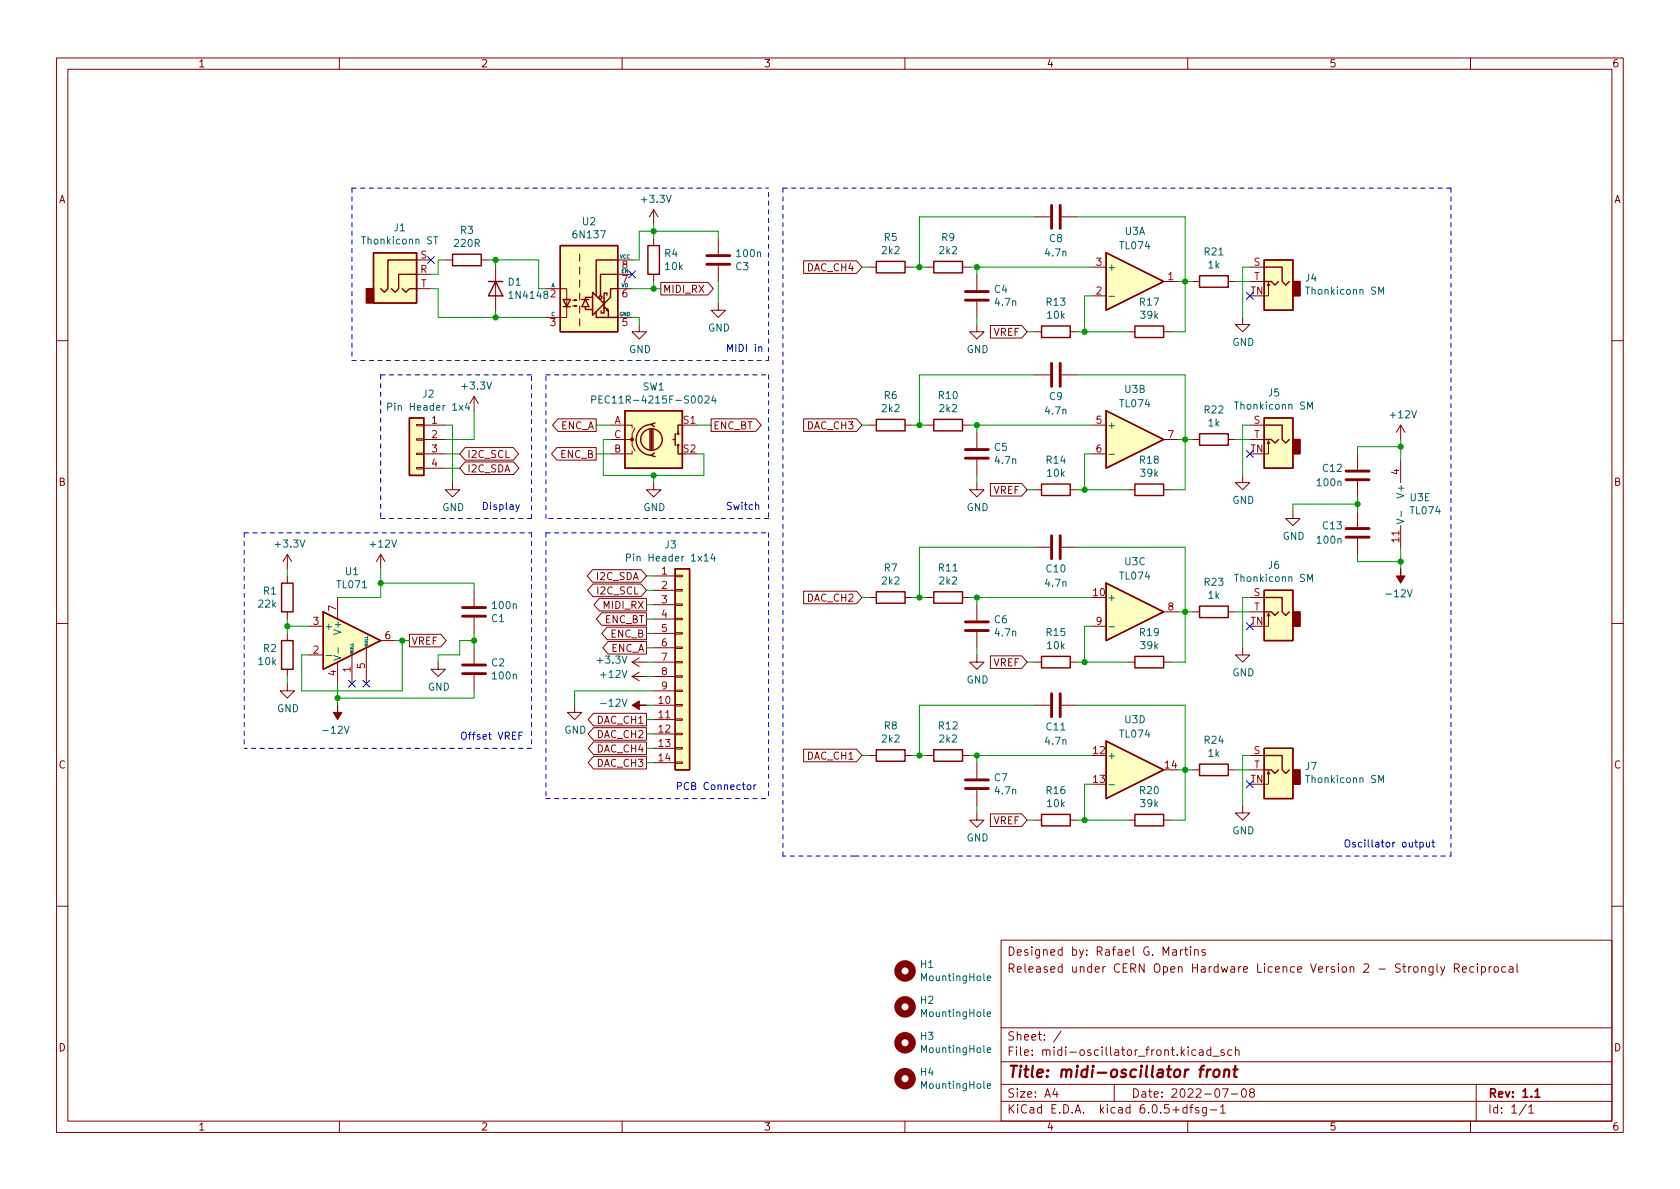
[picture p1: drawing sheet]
<svg xmlns="http://www.w3.org/2000/svg" width="297mm" height="210mm" viewBox="0 0 297 210" stroke-linecap="round" stroke-linejoin="round" font-family="sans-serif">
<g fill="none" stroke="#840000" stroke-width=".18">
<path d="M10 10.2h277v190.1h-277zM12 12.2h273v186.1h-273zM60 10.2v2M110 10.2v2M160 10.2v2M210 10.2v2M260 10.2v2M115.6 37.1l-.8 1.2M115.6 37.1v2.5M115.6 37.1l.7 1.2M182.9 38.3h2.8M187.7 38.3h2.8"/>
<path d="M73.7 46h2.5M73.7 48.5h2.5M73.7 51h2.5M78.7 46h1.3M85.1 46h1.3M87.6 47.2v7.7M96.5 51h3.7v5.1h-3.7M101.2 54.1h.8l-.4 .1v-.2l.4 .1M101.2 53.1h.8l-.4 .1v-.2l.4 .1M102.5 45v1.2M102.5 47.2v1.3M102.5 49.5v1.3"/>
<path d="M102.5 51.8v1.3M102.5 54.1v1.3M102.5 56.4v1.3M109.2 46h2.6M109.2 48.5h2.6M109.2 51h2.6M109.2 56.1h2.6M113 57.4v1.3h1.3l-1.3 1.2-1.2-1.2h1.2M115.6 42.2v1.2M115.6 48.5v1.3M116.8 49.9h8.4l.9 1.1-.9 1.2h-8.4zM127 53.6v1.3h1.3l-1.3 1.2-1.3-1.2h1.3"/>
<path d="M127 42.2v2.8M127 47v2.8M142.1 46.1h9.3l1 1.1-1 1.1h-9.3zM153.7 47.2h1.2M160 47.2h1.3M163.8 47.2h1.3M170.2 47.2h1.2M172.7 57.4v1.3h1.3l-1.3 1.2-1.3-1.2h1.3M172.7 48.5v2.8M172.7 53.3v2.8M175.1 57.6h5.6l.9 1.1-.9 1.1h-5.6zM182.9 58.7h1.2"/>
<path d="M189.2 58.7h1.3M193 47.2h2.6M193 52.3h2.6M199.4 58.7h1.3M205.7 49.8h2.6M205.7 58.7h1.3M210.8 49.8h1.3M217.2 49.8h1.2M219.7 56.1v1.3h1.3l-1.3 1.3-1.3-1.3h1.3M221 47.2h2.5M221 49.8h2.5M224.3 50l-.3 .5"/>
<path d="M224.5 50.5l-.2-.5v2.3h-.8M10 60.2h2M73.7 77.6h1.2v.2h-1.2zM73.7 75.1h1.2v.2h-1.2zM74.9 75.2h3.8M74.9 77.7h3.8M82.2 79.1h8.5l1 1.2-1 1.1h-8.5l-.9-1.1zM83.8 70.1v2.5M83.8 70.1l-.7 1.3M83.8 70.1l.8 1.3M98.5 79.1h6.9v2.3h-6.9l-1-1.1zM98.7 74.1h6.7v2.2h-6.7l-1-1.1z"/>
<path d="M107.9 75.2h3.9v.5M107.9 77.7h3.9v1l.5 1.1M111.8 79.8v.5h-3.9M112.3 75.7l-.5 1v1h-.5M125.7 74.1h7.9l1 1.1-1 1.1h-7.9zM142.1 74.1h9.3l1 1.1-1 1.1h-9.3zM153.7 75.2h1.2M160 75.2h1.3M163.8 75.2h1.3M170.2 75.2h1.2M172.7 76.4v2.8M182.9 66.3h2.8"/>
<path d="M187.7 66.3h2.8M193 75.2h2.6M205.7 77.7h2.6M210.8 77.7h1.3M217.2 77.7h1.2M221 75.2h2.5M221 77.7h2.5M224.3 78l-.3 .5M224.5 78.5l-.2-.5v2.3h-.8M247.6 75.2l-.7 1.2M247.6 75.2v2.5M247.6 75.2l.8 1.2"/>
<path d="M285 60.2h2M50.8 98v2.6M50.8 98l-.8 1.3M50.8 98l.8 1.3M67.3 98l-.8 1.3M67.3 98v2.6M67.3 98l.8 1.3M73.7 82.7h1.2v.2h-1.2zM73.7 80.1h1.2v.3h-1.2zM74.9 80.3h3.8M74.9 82.8h3.8M80 85.3v1.3h1.3l-1.3 1.3-1.3-1.3h1.3"/>
<path d="M82.2 81.7h8.6l1 1.1-1 1.1h-8.6l-.9-1.1zM115.6 85.3v1.3h1.2l-1.2 1.3-1.3-1.3h1.3M172.7 85.3v1.3h1.3l-1.3 1.3-1.3-1.3h1.3M172.7 81.3v2.8M175.1 85.5h5.6l.9 1.1-.9 1.1h-5.6zM182.9 86.6h1.2M182.9 96.8h2.8M187.7 96.8h2.8M189.2 86.6h1.3M193 80.3h2.6M199.4 86.6h1.3M205.7 86.6h1.3"/>
<path d="M219.7 84.1v1.2h1.3l-1.3 1.3-1.3-1.3h1.3M228.6 90.4v1.3h1.3l-1.3 1.3-1.3-1.3h1.3M240 80.3v2.8M240 85.1v2.8M240 90.4v2.8M240 95.2v2.8M247.6 81.5v3.8M247.6 93v3.8M10 110.2h2M50.8 101.8v1.3M50.8 108.2v1.3M50.8 112v1.3"/>
<path d="M50.8 118.4v1.2M54.6 115.8h2.5M54.6 110.7h2.5M59.7 105.7v3.8M59.7 117.1v3.8M62.2 115.8v5.1M64.8 114.5v6.4M67.3 113.3h2.5M72.4 112.2h5.5l1 1.1-1 1.1h-5.5zM77.5 117.1v1.3h1.2l-1.2 1.2-1.3-1.2h1.3M83.8 104.4v2.8M83.8 109.2v2.8"/>
<path d="M83.8 114.5v2.8M83.8 119.4v2.8M104.8 100.7h8.5l1 1.1-1 1.2h-8.5l-1-1.2zM104.8 103.3h8.5l1 1.1-1 1.1h-8.5l-.9-1.1zM106 105.8h8.3v2.2h-8.3l-1-1.1zM106.4 108.4h7.9v2.2h-7.9l-1-1.1zM107.4 110.9h6.9v2.2h-6.9l-1-1.1zM107.5 113.4h6.8v2.3h-6.8l-.9-1.2zM111.8 119.6l1.2 .8M111.8 119.6h2.5M111.8 117.1h2.5M111.8 117.1l1.2 .8"/>
<path d="M113 118.9l-1.2 .7M113 116.3l-1.2 .8M115.6 119.6h3.8M115.6 101.8h3.8M115.6 104.4h3.8M115.6 106.9h3.8M115.6 109.5h3.8M115.6 112h3.8M115.6 114.5h3.8M115.6 117.1h3.8M119.4 119.5h1.2v.3h-1.2zM119.4 117h1.2v.2h-1.2z"/>
<path d="M119.4 114.4h1.2v.3h-1.2zM119.4 111.9h1.2v.2h-1.2zM119.4 109.3h1.2v.3h-1.2zM119.4 106.8h1.2v.3h-1.2zM119.4 104.3h1.2v.2h-1.2zM119.4 101.7h1.2v.3h-1.2zM142.1 104.5h9.3l1 1.2-1 1.1h-9.3zM153.7 105.7h1.2M160 105.7h1.3M163.8 105.7h1.3M170.2 105.7h1.2M172.7 115.8v1.3h1.3l-1.3 1.3-1.3-1.3h1.3"/>
<path d="M172.7 106.9v2.8M172.7 111.8v2.7M175.1 116h5.6l.9 1.1-.9 1.1h-5.6zM182.9 117.1h1.2M189.2 117.1h1.3M193 110.7h2.6M199.4 117.1h1.3M205.7 108.2h2.6M205.7 117.1h1.3M210.8 108.2h1.3M217.2 108.2h1.2M219.7 114.5v1.3h1.3l-1.3 1.3-1.3-1.3h1.3"/>
<path d="M221 105.7h2.5M221 108.2h2.5M224.3 108.5l-.3 .5M224.5 109l-.2-.5v2.2h-.8M285 110.2h2M50.8 120.9v1.3h1.3l-1.3 1.2-1.3-1.2h1.3M101.6 124.7v1.3h1.3l-1.3 1.2-1.3-1.2h1.3M104.9 131.2h9.4v2.2h-9.4l-.9-1.1zM104.9 133.8h9.4v2.2h-9.4l-.9-1.1zM104.9 128.7h9.4v2.2h-9.4l-.9-1.1zM104.9 126.1h9.4v2.3h-9.4l-.9-1.2zM115.6 124.7h3.8"/>
<path d="M115.6 127.2h3.8M115.6 129.8h3.8M115.6 132.3h3.8M115.6 134.9h3.8M115.6 122.2h3.8M119.4 134.7h1.2v.3h-1.2zM119.4 132.2h1.2v.3h-1.2zM119.4 129.7h1.2v.2h-1.2zM119.4 127.1h1.2v.3h-1.2zM119.4 124.6h1.2v.2h-1.2zM119.4 122h1.2v.3h-1.2zM142.1 132.5h9.3l1 1.1-1 1.1h-9.3z"/>
<path d="M153.7 133.6h1.2M160 133.6h1.3M163.8 133.6h1.3M170.2 133.6h1.2M172.7 134.9v2.8M172.7 139.7v2.8M182.9 124.7h2.8M187.7 124.7h2.8M210.8 136.1h1.3M217.2 136.1h1.2M221 136.1h2.5M221 133.6h2.5"/>
<path d="M224.3 136.4l-.3 .5M224.5 136.9l-.2-.5v2.3h-.8M172.7 143.8v1.2h1.3l-1.3 1.3-1.3-1.3h1.3M175.1 143.9h5.6l.9 1.1-.9 1.1h-5.6zM182.9 145h1.2M189.2 145h1.3M199.4 145h1.3M205.7 145h1.3M219.7 142.5v1.3h1.3l-1.3 1.2-1.3-1.2h1.3M10 160.2h2M177 166.3h108v32h-108zM207.4 168h.5l.1 .9"/>
<path d="M208 168.3l-.5 .1a.29 .29 0 0 0-.2 .2 .29 .29 0 0 0 .2 .3h.5M208.7 167.9v1M209.1 167.9l-.2 .1-.2 .2M209.4 167.9h.6M209.6 167.4v1.3l.4 .2M210.5 167.4v.2M210.5 167.9v1M211.2 168.1l.2-.2 .4 .1 .1 .9M211.2 167.9v1M213.1 168l-.4-.1-.2 .2 .1 .3 .5 .1v.4h-.6M253.4 170.9v1.2l-.3 .3h-.4M253.4 171l-.5-.1-.3 .3v.4l.2 .3h.6"/>
<path d="M254.1 170.4v1.3l.2 .2M254.7 170.9l.4 1M255.4 170.9l-.5 1.4-.2 .1M257.1 171.2l.8-.1 .1-.2-.1-.3-.2-.2h-.6v1.5M257.5 171.2l.5 .7M258.6 171.4l.7-.1-.1-.3-.4-.1-.2 .2 .1 .8h.5M260.6 171l-.5-.1-.2 .3v.4l.1 .3h.6M261.2 170.4v.2M261.2 170.9v1M261.9 171l.5-.1 .2 .3v.4l-.1 .3h-.6M261.9 170.9v1.5M263.3 170.9v1"/>
<path d="M263.7 170.9l-.3 .1-.1 .2M264.3 171l.4-.1 .2 .3v.4l-.2 .3h-.4l-.2-.3v-.4zM266.2 171l-.4-.1-.3 .3v.4l.2 .3h.5M266.9 171h.5l.1 .9M267.5 171.3l-.5 .1a.29 .29 0 0 0-.2 .2 .29 .29 0 0 0 .2 .3h.5M268.2 170.4v1.3l.2 .2M285 160.2h2M60 198.3v2M110 198.3v2M160 198.3v2M177 194.8h108M177 191.8h108"/>
<path d="M177 187.8h108M177 181.8h108M186.5 192.5l-.4 1h1M186.9 193v1M187.6 182.4l-1.3 1.9M197 191.8v3M209.9 195.9l-.5-.1-.3 .3v.4l.2 .3h.6M209.9 195.3v1.5M210 198.3v2M210.4 195.8h.5M210.9 195.3l-.3 .2v1.3M211.4 185.7l-.4-.1-.3 .3v.4l.2 .3h.5"/>
<path d="M211.9 195.9l-.3-.1-.2 .2v.3l.5 .1v.4h-.5M212.1 185.7h.5l.1 .9M212.7 186l-.5 .1a.29 .29 0 0 0-.2 .2 .29 .29 0 0 0 .2 .3h.5M213.3 195.8v1.2l-.3 .3h-.4M213.3 195.9l-.4-.1-.3 .3v.4l.1 .3h.6M214 196.3h1.1M214.1 185.7l-.5-.1-.2 .3v.4l.1 .3h.6M214.1 185.1v1.5M214.4 186.8h1.2M215.8 195.8l.4-.5v1.5M215.8 196.8h.8M216.1 192.5h1l-.6 1.5"/>
<path d="M216.4 185.7l-.3-.1-.2 .2v.3l.5 .1v.4h-.5M217.7 193.5h1.2M217.8 185.7l-.4-.1-.3 .3v.4l.1 .3h.6M218.4 185.8l.2-.2 .4 .1 .1 .9M218.4 185.1v1.5M219.7 192.6l.2-.1a.81 .81 0 0 1 .5 .7 .81 .81 0 0 1-.3 .8h-.1a.81 .81 0 0 1-.6-.6 .81 .81 0 0 1 .3-.8zM221.2 193.2l-.3-.3 .1-.2 .2-.2 .4 .1 .2 .2-.1 .2-.6 .2-.2 .3 .1 .4 .2 .1h.4l.2-.3-.1-.4-.2-.1M260 198.3v2M261 191.8v6.5M269.9 195.3l-1.3 1.9M270.3 195.8l.4-.5v1.5M270.3 196.8h.9"/>
</g>
<path d="M271.4 193l.4-.5v1.5M271.4 194h.9" fill="none" stroke="#840000" stroke-width=".3"/>
<path d="M212.1 189.1h.7M212.9 188.5l-.4 .1-.1 .1-.2 1.8M213.5 189.1l-.2 1.4M214.1 189.1l-.4 .1-.3 .3M214.7 189.3a.52 .52 0 0 1 .5-.2 .52 .52 0 0 1 .4 .4v.6a.55 .55 0 0 1-.6 .4 .55 .55 0 0 1-.5-.4zM216.5 189.3a.49 .49 0 0 1 .9 .1l-.2 1.1M216.5 189.1l-.1 1.4M218.1 189.1h.7M218.4 188.5l-.2 1.7 .1 .2 .4 .1" fill="none" stroke="#840000" stroke-width=".4"/>
<g fill="none" stroke="#840000" stroke-width=".25">
<path d="M66 44.7h7.7v8.9h-7.7zM71.1 51l.7 .7 .6-.7h1.3M73.7 48.5h-3.2v2.5l-.7 .7-.6-.7M73.7 46h-5.1v5l-.7 .7-.6-.7M80 45h5.1v2h-5.1zM86.4 49.8h2.5M87.6 49.8l1.3 2.5h-2.5zM99.1 43.4h10.1v15.3h-10.1zM99.6 53h1.2l-.6 1.2zM99.6 54.2h1.2M102.9 53h1.2M103.5 54.4v.3h1.3"/>
<path d="M103.5 53l.6 1.2h-1.2zM104.6 52.6h-1.1v.4M104.8 51.7l2 2-2 2zM105.4 55.1v1h3.8M106.8 54.4v1h-.5v-.4M106.8 54.2l.8 .8-.2-.4-.2 .3 .4 .1v1.1M106.8 52.7v1.9M107.3 52.2v-.4h-.5v1M109.2 46h-3.8v6.3M109.2 48.5h-3v3.8M109.2 51h-1.3v1.6l-1 1M114.6 43.4h2v5.1h-2z"/>
<path d="M154.9 46.2h5.1v2.1h-5.1zM165.1 46.2h5.1v2.1h-5.1zM184.1 57.7h5.1v2h-5.1zM195.6 44.7l10.1 5.1-10.1 5.1zM200.7 57.7h5v2h-5zM212.1 48.8h5.1v2h-5.1zM223.5 46h5.1v8.9h-5.1zM223.5 49.8h1.3l.6 .6 .7-.6M223.5 47.2h3.2v2.6l.6 .6 .7-.6M72.4 73.9h2.5v10.2h-2.5zM110.5 72.6h10.1v10.2h-10.1zM114.9 75.9v3.6"/>
<path d="M115.2 75.1a2.73 2.73 0 0 0-2.7 2.7 2.73 2.73 0 0 0 2.7 2.7M115.2 75.9v3.6M115.4 75.9v3.6M115.8 74.8l-.7 .3 .6 .3M119 77.7h.4M119.4 76.7v2M119.9 78.7v1.6h.7M120.6 75.2h-.7v1.5M154.9 74.2h5.1v2h-5.1zM165.1 74.2h5.1v2h-5.1zM195.6 72.6l10.1 5.1-10.1 5.1zM212.1 76.7h5.1v2h-5.1z"/>
<path d="M223.5 73.9h5.1v8.9h-5.1zM223.5 77.7h1.3l.6 .7 .7-.7M223.5 75.2h3.2v2.5l.6 .7 .7-.7M115.7 80.1l-.6 .4 .7 .3M184.1 85.6h5.1v2h-5.1zM200.7 85.6h5v2h-5zM49.8 103.1h2v5.1h-2zM49.8 113.3h2v5.1h-2zM57.1 108.2l10.2 5.1-10.2 5.1zM119.4 100.6h2.5v35.5h-2.5zM154.9 104.6h5.1v2.1h-5.1zM165.1 104.6h5.1v2.1h-5.1z"/>
<path d="M184.1 116.1h5.1v2h-5.1zM195.6 103.1l10.1 5.1-10.1 5.1zM200.7 116.1h5v2h-5zM212.1 107.2h5.1v2h-5.1zM223.5 104.4h5.1v8.9h-5.1zM223.5 108.2h1.3l.6 .6 .7-.6M223.5 105.7h3.2v2.5l.6 .6 .7-.6M154.9 132.6h5.1v2h-5.1zM165.1 132.6h5.1v2h-5.1zM195.6 131.1l10.1 5-10.1 5.1zM212.1 135.1h5.1v2.1h-5.1zM223.5 132.3h5.1v8.9h-5.1z"/>
<path d="M223.5 136.1h1.3l.6 .7 .7-.7M223.5 133.6h3.2v2.5l.6 .7 .7-.7M184.1 144h5.1v2h-5.1zM200.7 144h5v2h-5z"/>
<circle cx="106.2" cy="52.6" r=".25"/>
<circle cx="115.2" cy="77.7" r="1.9"/>
<circle cx="119.9" cy="76.7" r=".13"/>
<circle cx="119.9" cy="78.7" r=".13"/>
</g>
<g fill="#ffffc2" stroke="#ffffc2" stroke-width=".18">
<path d="M223.5 46h5.1v8.9h-5.1z"/>
<path d="M223.5 132.3h5.1v8.9h-5.1z"/>
<path d="M195.6 131.1l10.1 5-10.1 5.1z"/>
<path d="M223.5 104.4h5.1v8.9h-5.1z"/>
<path d="M119.4 100.6h2.5v35.5h-2.5z"/>
<path d="M57.1 108.2l10.2 5.1-10.2 5.1z"/>
<path d="M195.6 72.6l10.1 5.1-10.1 5.1z"/>
<path d="M110.5 72.6h10.1v10.2h-10.1z"/>
<path d="M195.6 103.1l10.1 5.1-10.1 5.1z"/>
<path d="M195.6 44.7l10.1 5.1-10.1 5.1z"/>
<path d="M72.4 73.9h2.5v10.2h-2.5z"/>
<path d="M223.5 73.9h5.1v8.9h-5.1z"/>
<path d="M66 44.7h7.7v8.9h-7.7z"/>
<path d="M99.1 43.4h10.1v15.3h-10.1z"/>
</g>
<g fill="#840000" stroke="#840000" stroke-width=".25">
<path d="M228.6 49.8h1.3v2.5h-1.3z"/>
<path d="M228.6 136.1h1.3v2.6h-1.3z"/>
<path d="M228.6 108.2h1.3v2.5h-1.3z"/>
<path d="M228.6 77.7h1.3v2.6h-1.3z"/>
<path d="M64.8 51h1.2v2.6h-1.2z"/>
</g>
<g fill="none" stroke="#006464" stroke-width=".18">
<path d="M76.7 41.9h.7M77 41.9v1.2M196.1 52.4h1M243.8 52v-1.2l.4 .9 .4-.9v1.2M68.5 71.9h.7l.1-.2-.1-.3-.7-.1v1.3M82.6 71.2l-.3 .9h.8M82.9 71.7v.9M104.6 70.7l.6-.1 .1-.2v-.3l-.7-.1v1.3M105.9 70.6h.4M106.5 70h-.6v1.3h.6M124.6 70.1l.5-.1 .3 .4-.8 .9h.8M126.2 70l-.3 .9h.7"/>
<path d="M126.5 70.4v.9M231.2 72.3v-1.2l.4 .9 .5-.9v1.2M110.8 98.6h.6l.1-.2-.1-.3-.6-.1v1.2M126 97.9l-.3 .9h.8M126.3 98.4v.8M196.1 80.3h1M247 91.8l1.2 .4-1.2 .4M247.7 90.4v1M57.7 115.9h.9M59 115.9l1.3 .4-1.3 .5M59.8 114.5v1M196.1 110.8h1"/>
<path d="M231.2 102.8v-1.2l.4 .9 .5-.9v1.2M196.1 138.8h1M243.8 138.4v-1.3l.4 .9 .4-.9v1.3M174.6 173l.6-.1-.1-.3h-.4l-.1 .2v.6h.5M174.6 179.3l.6-.1-.1-.2-.4-.1-.1 .2v.6h.5M174.6 192l.6-.1-.1-.2-.4-.1-.1 .2v.6h.5M174.6 185.7l.6-.1-.1-.3h-.4l-.1 .2v.6h.5"/>
</g>
<g fill="#840000" stroke="#840000" stroke-width=".18">
<path d="M59.7 124.7v1.3h.8l-.8 1.2-.8-1.2h.8z"/>
<path d="M111.8 124.7l1.2-.8v.8h1.3h-1.3v.8z"/>
<path d="M247.6 100.6v1.2h.8l-.8 1.3-.7-1.3h.7z"/>
<circle cx="111.8" cy="77.7" r=".25"/>
</g>
<g fill="none" stroke="#840000" stroke-width=".51">
<path d="M185.9 36.3v4.1M187.5 36.3v4.1M125 45.2h4M125 46.7h4M170.7 53.1h4.1M170.7 51.6h4.1M170.7 79.5h4.1M185.9 64.3v4M187.5 64.3v4M170.7 81h4.1M185.9 94.7v4.1M187.5 94.7v4.1"/>
<path d="M238 95h4.1M238 93.5h4.1M238 83.3h4.1M238 84.8h4.1M81.8 119.1h4.1M81.8 117.6h4.1M81.8 107.4h4.1M81.8 109h4.1M170.7 111.5h4.1M170.7 110h4.1M170.7 139.4h4.1M170.7 137.9h4.1"/>
<path d="M185.9 122.7v4M187.5 122.7v4"/>
</g>
<g fill="none" stroke="#840000" stroke-width="1.3">
<circle cx="160" cy="178" r="1.27"/>
<circle cx="160" cy="171.7" r="1.27"/>
<circle cx="160" cy="190.7" r="1.27"/>
<circle cx="160" cy="184.4" r="1.27"/>
</g>
<g fill="none" stroke="#0000c2" stroke-width=".18">
<path d="M134.2 61.4l.1-.1 .3 .1 .1 .8M91.2 89.3l.3 .8M91.8 89.3l-.4 1.1-.2 .1M133.6 89.4l.2-.1h.3l.1 .8M91.8 130.1h.4M92.4 129.5h-.6v1.2M132.2 138.8h.3l.3 .2v.4l-.3 .2h-.3l-.1-.2zM133.3 138.8v.8M133.7 138.8l-.4 .2M251.1 149l.3-.1 .3 .3-.2 .5h-.4M251.1 148.9v1.3M252.2 148.9l.1 .8 .3 .1 .1-.1"/>
<path d="M252.7 148.9v.9M253.2 148.9h.5M253.4 148.5v1.1l.3 .2"/>
</g>
<g fill="none" stroke="#0000c2" stroke-width=".18" stroke-dasharray=".8 .8">
<path d="M62.2 33.3v30.4M62.2 33.3h73.7M138.4 33.3h118.1M256.5 33.3v10.1M62.2 63.7h73.7M67.3 66.3v25.4M94 66.3h-26.7M96.5 66.3h39.4M135.9 66.3v25.4M135.9 63.7v-30.4M43.2 94.2v38.1M43.2 94.2h50.8"/>
<path d="M67.3 91.7h26.7M94 91.7v-25.4M94 94.2v38.1M96.5 91.7v-25.4M96.5 94.2h39.4M96.5 94.2v47M135.9 94.2v47M135.9 91.7h-39.4M94 132.3h-50.8M96.5 141.2h39.4M138.4 151.4v-118.1M151.1 151.4h-12.7"/>
<path d="M151.1 151.4h105.4M256.5 151.4v-108"/>
</g>
<g fill="none" stroke="#009600" stroke-width=".18">
<path d="M115.6 39.6v2.6M182.9 38.3h-20.3v8.9M190.5 38.3h19v20.4h-2.5M76.2 51h1.3v5.1h19M78.7 46h-1.2v2.5h-1.3M86.4 46h8.8v5M87.6 46v1.2M87.6 54.9v1.2M111.8 51h5M111.8 56.1h1.2v1.3M115.6 49.8v1.2M127 42.2v-1.3h-14v5.1h-1.2"/>
<path d="M127 49.8v3.8M152.4 47.2h1.3M161.3 47.2h2.5M171.4 47.2h21.6M172.7 47.2v1.3M172.7 56.1v1.3M181.6 58.7h1.3M190.5 58.7h8.9M193 52.3h-1.2v6.4M208.3 49.8h2.5M218.4 49.8h2.6M221 47.2h-1.3v8.9"/>
<path d="M78.7 75.2h1.3v10.1M83.8 72.6v5.1h-5.1M105.4 75.2h2.5M107.9 77.7h-1.2v6.4h17.8v-3.8h-1.3M123.2 75.2h2.5M152.4 75.2h1.3M161.3 75.2h2.5M171.4 75.2h21.6M172.7 75.2v1.2M182.9 66.3h-20.3v8.9M190.5 66.3h19v20.3h-2.5M208.3 77.7h2.5"/>
<path d="M218.4 77.7h2.6M221 75.2h-1.3v8.9M247.6 79h-7.6v1.3M247.6 77.7v3.8M78.7 80.3h2.6M78.7 82.8h2.6M105.4 80.3h2.5M115.6 84.1v1.2M172.7 84.1v1.2M181.6 86.6h1.3M182.9 96.8h-20.3v8.9M190.5 96.8h19v20.3h-2.5"/>
<path d="M190.5 86.6h8.9M193 80.3h-1.2v6.3M240 87.9v2.5M240 98v1.3h7.6M240 89.1h-11.4v1.3M247.6 96.8v3.8M50.8 110.7h3.8M50.8 100.6v1.2M50.8 109.5v2.5M50.8 119.6v1.3M67.3 100.6v5.1h-7.6M67.3 103.1h16.5v1.3"/>
<path d="M69.8 113.3h2.6M71.1 113.3v8.9h-17.8v-6.4h1.3M83.8 113.3h-2.5v2.5h-3.8v1.3M83.8 112v2.5M114.3 117.1h1.3M114.3 104.4h1.3M114.3 101.8h1.3M114.3 109.5h1.3M114.3 106.9h1.3M114.3 119.6h1.3M114.3 112h1.3M114.3 114.5h1.3"/>
<path d="M152.4 105.7h1.3M161.3 105.7h2.5M171.4 105.7h21.6M172.7 105.7v1.2M172.7 114.5v1.3M181.6 117.1h1.3M190.5 117.1h8.9M193 110.7h-1.2v6.4M208.3 108.2h2.5M218.4 108.2h2.6M221 105.7h-1.3v8.8M59.7 120.9v3.8"/>
<path d="M83.8 122.2v1.2h-24.1M114.3 124.7h1.3M114.3 127.2h1.3M114.3 132.3h1.3M114.3 129.8h1.3M114.3 134.9h1.3M115.6 122.2h-14v2.5M152.4 133.6h1.3M161.3 133.6h2.5M171.4 133.6h21.6M172.7 133.6v1.3M182.9 124.7h-20.3v8.9"/>
<path d="M190.5 124.7h19v20.3h-2.5M193 138.7h-1.2v6.3M208.3 136.1h2.5M218.4 136.1h2.6M221 133.6h-1.3v8.9M172.7 142.5v1.3M181.6 145h1.3M190.5 145h8.9"/>
</g>
<g fill="none" stroke="#000084" stroke-width=".18">
<path d="M75.6 45.4l1.2 1.2M76.8 45.4l-1.2 1.2M111.2 47.9l1.2 1.2M112.4 47.9l-1.2 1.2M220.4 51.7l1.2 1.2M221.6 51.7l-1.2 1.2M220.4 79.6l1.2 1.3M221.6 79.6l-1.2 1.3M220.4 110.1l1.2 1.2M221.6 110.1l-1.2 1.2M61.6 120.3l1.2 1.2M62.8 120.3l-1.2 1.2"/>
<path d="M64.2 120.3l1.2 1.2M65.4 120.3l-1.2 1.2M220.4 138.1l1.2 1.2M221.6 138.1l-1.2 1.2"/>
</g>
<g fill="#009600" stroke="#009600" stroke-width=".18">
<circle cx="87.6" cy="56.1" r=".46"/>
<circle cx="87.6" cy="46" r=".46"/>
<circle cx="59.7" cy="123.4" r=".46"/>
<circle cx="67.3" cy="103.1" r=".46"/>
<circle cx="50.8" cy="110.7" r=".46"/>
<circle cx="71.1" cy="113.3" r=".46"/>
<circle cx="83.8" cy="113.3" r=".46"/>
<circle cx="115.6" cy="84.1" r=".46"/>
<circle cx="162.6" cy="75.2" r=".46"/>
<circle cx="162.6" cy="133.6" r=".46"/>
<circle cx="162.6" cy="105.7" r=".46"/>
<circle cx="115.6" cy="40.9" r=".46"/>
<circle cx="115.6" cy="51" r=".46"/>
<circle cx="172.7" cy="75.2" r=".46"/>
<circle cx="209.5" cy="49.8" r=".46"/>
<circle cx="162.6" cy="47.2" r=".46"/>
<circle cx="172.7" cy="47.2" r=".46"/>
<circle cx="209.5" cy="108.2" r=".46"/>
<circle cx="209.5" cy="77.7" r=".46"/>
<circle cx="240" cy="89.1" r=".46"/>
<circle cx="191.8" cy="86.6" r=".46"/>
<circle cx="191.8" cy="58.7" r=".46"/>
<circle cx="172.7" cy="133.6" r=".46"/>
<circle cx="209.5" cy="136.1" r=".46"/>
<circle cx="191.8" cy="145" r=".46"/>
<circle cx="247.6" cy="99.3" r=".46"/>
<circle cx="247.6" cy="79" r=".46"/>
<circle cx="172.7" cy="105.7" r=".46"/>
<circle cx="191.8" cy="117.1" r=".46"/>
</g>
<text font-size="2.8" fill="#840000" x="178" y="190.6">Title: midi-oscillator front</text>
<g font-size="2.1" fill="#840000">
<text x="178" y="172">Released under CERN Open Hardware Licence Version 2 - Strongly Reciprocal</text>
<text x="178" y="169">Designed by: Rafael G. Martins</text>
<text x="178" y="184">Sheet: /</text>
<text x="178" y="186.7">File: midi-oscillator_front.kicad_sch</text>
<text x="178" y="196.9">KiCad E.D.A. kicad 6.0.5+dfsg-1</text>
<text x="178" y="194.1">Size: A4</text>
<text x="200" y="194.1">Date: 2022-07-08</text>
<text x="263" y="194.1">Rev: 1.1</text>
<text x="263" y="196.9">Id: 1/1</text>
</g>
<g font-size="1.8" fill="#840000">
<text x="35" y="11.9">1</text>
<text x="85" y="11.9">2</text>
<text x="135" y="11.9">3</text>
<text x="185" y="11.9">4</text>
<text x="235" y="11.9">5</text>
<text x="285" y="11.9">6</text>
<text x="10.3" y="35.9">A</text>
<text x="285.3" y="35.9">A</text>
<text x="142.8" y="48">DAC_CH4</text>
<text x="117.2" y="51.8">MIDI_RX</text>
<text x="175.6" y="59.4">VREF</text>
<text x="99.1" y="75.9">ENC_A</text>
<text x="126" y="75.9">ENC_BT</text>
<text x="142.8" y="75.9">DAC_CH3</text>
<text x="82.5" y="81">I2C_SCL</text>
<text x="82.5" y="83.5">I2C_SDA</text>
<text x="99.1" y="81">ENC_B</text>
<text x="10.3" y="85.9">B</text>
<text x="175.6" y="87.3">VREF</text>
<text x="285.3" y="85.9">B</text>
<text x="105.6" y="102.6">I2C_SDA</text>
<text x="105.8" y="105.1">I2C_SCL</text>
<text x="106.8" y="107.7">MIDI_RX</text>
<text x="142.8" y="106.4">DAC_CH2</text>
<text x="106.9" y="110.2">ENC_BT</text>
<text x="108" y="112.7">ENC_B</text>
<text x="72.7" y="114">VREF</text>
<text x="108" y="115.3">ENC_A</text>
<text x="175.6" y="117.8">VREF</text>
<text x="105.6" y="130.5">DAC_CH2</text>
<text x="105.6" y="128">DAC_CH1</text>
<text x="10.3" y="135.9">C</text>
<text x="105.6" y="133.1">DAC_CH4</text>
<text x="105.6" y="135.6">DAC_CH3</text>
<text x="142.8" y="134.3">DAC_CH1</text>
<text x="285.3" y="135.9">C</text>
<text x="175.6" y="145.8">VREF</text>
<text x="10.3" y="185.9">D</text>
<text x="285.3" y="185.9">D</text>
<text x="35" y="199.9">1</text>
<text x="85" y="199.9">2</text>
<text x="135" y="199.9">3</text>
<text x="185" y="199.9">4</text>
<text x="235" y="199.9">5</text>
<text x="285" y="199.9">6</text>
</g>
<g font-size="1.8" fill="#006464">
<text x="113.6" y="35.9">+3.3V</text>
<text x="69.7" y="40.9">J1</text>
<text x="81.4" y="41.3">R3</text>
<text x="103" y="39.8">U2</text>
<text x="198.9" y="41.5">U3A</text>
<text x="64.3" y="43.2">Thonkiconn ST</text>
<text x="80.4" y="43.7">220R</text>
<text x="101.5" y="42.1">6N137</text>
<text x="117.5" y="45.4">R4</text>
<text x="117.7" y="47.7">10k</text>
<text x="130.1" y="47.8">C3</text>
<text x="130.4" y="45.5">100n</text>
<text x="156" y="44.9">2k2</text>
<text x="156.3" y="42.6">R5</text>
<text x="166.2" y="44.9">2k2</text>
<text x="166.5" y="42.6">R9</text>
<text x="184.9" y="45.3">4.7n</text>
<text x="185.6" y="42.8">C8</text>
<text x="195.7" y="47.9">+</text>
<text x="198.1" y="44.1">TL074</text>
<text x="213" y="45.2">R21</text>
<text x="213.6" y="47.5">1k</text>
<text x="89.9" y="50.5">D1</text>
<text x="175.8" y="51.8">C4</text>
<text x="230.8" y="49.8">J4</text>
<text x="231.2" y="52.1">Thonkiconn SM</text>
<text x="125.2" y="58.6">GND</text>
<text x="176" y="54.1">4.7n</text>
<text x="185.1" y="54">R13</text>
<text x="185.2" y="56.4">10k</text>
<text x="201.6" y="54">R17</text>
<text x="201.7" y="56.4">39k</text>
<text x="111.2" y="62.4">GND</text>
<text x="170.9" y="62.4">GND</text>
<text x="217.9" y="61.2">GND</text>
<text x="74.8" y="70.3">J2</text>
<text x="81.9" y="68.9">+3.3V</text>
<text x="106.5" y="71.3">PEC11R-4215F-S0024</text>
<text x="113.7" y="69">SW1</text>
<text x="156.3" y="70.6">R6</text>
<text x="166" y="70.6">R10</text>
<text x="185.6" y="70.7">C9</text>
<text x="198.9" y="69.5">U3B</text>
<text x="224.3" y="70.1">J5</text>
<text x="69.4" y="72.6">Pin Header 1x4</text>
<text x="156" y="72.9">2k2</text>
<text x="166.2" y="72.9">2k2</text>
<text x="184.9" y="73.3">4.7n</text>
<text x="195.7" y="75.8">+</text>
<text x="198.1" y="72">TL074</text>
<text x="213" y="73.1">R22</text>
<text x="213.6" y="75.4">1k</text>
<text x="218.7" y="72.4">Thonkiconn SM</text>
<text x="245.9" y="74">+12V</text>
<text x="175.8" y="79.7">C5</text>
<text x="176" y="82">4.7n</text>
<text x="185.1" y="82">R14</text>
<text x="201.6" y="82">R18</text>
<text x="233.9" y="83.4">C12</text>
<text x="185.2" y="84.3">10k</text>
<text x="201.7" y="84.3">39k</text>
<text x="217.9" y="89.1">GND</text>
<text x="233" y="86">100n</text>
<text x="248.3" y="87.7" transform="rotate(-90 248.3 87.7)">V+</text>
<text x="249.3" y="88.6">U3E</text>
<text x="78.2" y="90.4">GND</text>
<text x="113.7" y="90.4">GND</text>
<text x="170.9" y="90.4">GND</text>
<text x="226.8" y="95.4">GND</text>
<text x="233.9" y="93.6">C13</text>
<text x="249.5" y="90.9">TL074</text>
<text x="48.8" y="96.8">+3.3V</text>
<text x="61.1" y="101.7">U1</text>
<text x="65.6" y="96.8">+12V</text>
<text x="111.7" y="99.3">Pin Header 1x14</text>
<text x="117.6" y="97">J3</text>
<text x="156.3" y="101">R7</text>
<text x="166" y="101">R11</text>
<text x="185.1" y="101.2">C10</text>
<text x="198.9" y="99.9">U3C</text>
<text x="224.3" y="100.6">J6</text>
<text x="233" y="96.1">100n</text>
<text x="45.8" y="107.4">22k</text>
<text x="46.6" y="105.1">R1</text>
<text x="59.7" y="104">TL071</text>
<text x="87.2" y="107.7">100n</text>
<text x="156" y="103.3">2k2</text>
<text x="166.2" y="103.3">2k2</text>
<text x="184.9" y="103.8">4.7n</text>
<text x="195.7" y="106.3">+</text>
<text x="198.1" y="102.5">TL074</text>
<text x="213" y="103.6">R23</text>
<text x="213.6" y="105.9">1k</text>
<text x="218.7" y="102.9">Thonkiconn SM</text>
<text x="245.4" y="105.6">-12V</text>
<text x="57.3" y="111.4">+</text>
<text x="60.3" y="111.8" transform="rotate(-90 60.3 111.8)">V+</text>
<text x="86.9" y="110">C1</text>
<text x="175.8" y="110.2">C6</text>
<text x="176" y="112.5">4.7n</text>
<text x="185.1" y="112.5">R15</text>
<text x="201.6" y="112.5">R19</text>
<text x="45.8" y="117.6">10k</text>
<text x="46.6" y="115.3">R2</text>
<text x="86.9" y="117.8">C2</text>
<text x="105.8" y="117.3">+3.3V</text>
<text x="106.3" y="119.9">+12V</text>
<text x="185.2" y="114.8">10k</text>
<text x="201.7" y="114.8">39k</text>
<text x="217.9" y="119.6">GND</text>
<text x="49" y="125.9">GND</text>
<text x="75.6" y="122.1">GND</text>
<text x="87.2" y="120.1">100n</text>
<text x="106.6" y="125">-12V</text>
<text x="170.9" y="120.8">GND</text>
<text x="57.4" y="129.7">-12V</text>
<text x="99.8" y="129.7">GND</text>
<text x="156" y="131.3">2k2</text>
<text x="156.3" y="129">R8</text>
<text x="166" y="129">R12</text>
<text x="166.2" y="131.3">2k2</text>
<text x="184.9" y="131.7">4.7n</text>
<text x="185.1" y="129.2">C11</text>
<text x="198.1" y="130.4">TL074</text>
<text x="198.9" y="127.9">U3D</text>
<text x="213" y="131.5">R24</text>
<text x="195.7" y="134.2">+</text>
<text x="213.6" y="133.8">1k</text>
<text x="230.8" y="136.1">J7</text>
<text x="175.8" y="138.1">C7</text>
<text x="176" y="140.5">4.7n</text>
<text x="185.1" y="140.4">R16</text>
<text x="185.2" y="142.7">10k</text>
<text x="201.6" y="140.4">R20</text>
<text x="201.7" y="142.7">39k</text>
<text x="231.2" y="138.4">Thonkiconn SM</text>
<text x="170.9" y="148.8">GND</text>
<text x="217.9" y="147.5">GND</text>
<text x="162.8" y="171.2">H1</text>
<text x="163.1" y="173.5">MountingHole</text>
<text x="162.8" y="177.5">H2</text>
<text x="163.1" y="179.8">MountingHole</text>
<text x="162.8" y="183.9">H3</text>
<text x="162.8" y="190.2">H4</text>
<text x="163.1" y="186.2">MountingHole</text>
<text x="163.1" y="192.5">MountingHole</text>
</g>
<g font-size="1.8" fill="#a90000">
<text x="74.3" y="45.7">S</text>
<text x="110" y="47.5">8</text>
<text x="193.8" y="47">3</text>
<text x="221.7" y="47">S</text>
<text x="74.3" y="48.3">R</text>
<text x="74.4" y="50.8">T</text>
<text x="97.3" y="52.6">2</text>
<text x="110" y="52.6">6</text>
<text x="110" y="50">7</text>
<text x="193.8" y="52.1">2</text>
<text x="206.5" y="49.5">1</text>
<text x="221.1" y="52.1">TN</text>
<text x="221.7" y="49.5">T</text>
<text x="97.3" y="57.7">3</text>
<text x="110" y="57.7">5</text>
<text x="76.3" y="74.9">1</text>
<text x="76.3" y="77.5">2</text>
<text x="108.6" y="74.9">A</text>
<text x="108.6" y="77.5">C</text>
<text x="120.8" y="74.9">S1</text>
<text x="193.8" y="74.9">5</text>
<text x="206.5" y="77.5">7</text>
<text x="221.7" y="74.9">S</text>
<text x="221.7" y="77.5">T</text>
<text x="76.3" y="80">3</text>
<text x="76.3" y="82.5">4</text>
<text x="108.6" y="80">B</text>
<text x="120.8" y="80">S2</text>
<text x="193.8" y="80">6</text>
<text x="221.1" y="80">TN</text>
<text x="247.4" y="83.9" transform="rotate(-90 247.4 83.9)">4</text>
<text x="247.4" y="95.8" transform="rotate(-90 247.4 95.8)">11</text>
<text x="117" y="101.6">1</text>
<text x="117" y="104.1">2</text>
<text x="117" y="106.7">3</text>
<text x="193.3" y="105.4">10</text>
<text x="206.5" y="107.9">8</text>
<text x="221.7" y="105.4">S</text>
<text x="221.7" y="107.9">T</text>
<text x="55.4" y="110.5">3</text>
<text x="59.4" y="108.1" transform="rotate(-90 59.4 108.1)">7</text>
<text x="68.1" y="113">6</text>
<text x="117" y="109.2">4</text>
<text x="117" y="111.8">5</text>
<text x="193.8" y="110.5">9</text>
<text x="221.1" y="110.5">TN</text>
<text x="55.4" y="115.6">2</text>
<text x="59.4" y="119.5" transform="rotate(-90 59.4 119.5)">4</text>
<text x="62" y="118.9" transform="rotate(-90 62 118.9)">1</text>
<text x="64.5" y="118.2" transform="rotate(-90 64.5 118.2)">5</text>
<text x="117" y="114.3">6</text>
<text x="117" y="116.8">7</text>
<text x="117" y="119.4">8</text>
<text x="116.5" y="124.5">10</text>
<text x="117" y="121.9">9</text>
<text x="116.5" y="127">11</text>
<text x="116.5" y="129.5">12</text>
<text x="116.5" y="132.1">13</text>
<text x="116.5" y="134.6">14</text>
<text x="193.3" y="133.3">12</text>
<text x="206" y="135.9">14</text>
<text x="221.7" y="133.3">S</text>
<text x="221.7" y="135.9">T</text>
<text x="193.3" y="138.4">13</text>
<text x="221.1" y="138.4">TN</text>
</g>
<text font-size="1.8" fill="#009600" x="90.3" y="52.8">1N4148</text>
<g font-size="1.8" fill="#0000c2">
<text x="128.3" y="62.2">MIDI in</text>
<text x="85.1" y="90.2">Display</text>
<text x="128.3" y="90.2">Switch</text>
<text x="81.3" y="130.8">Offset VREF</text>
<text x="119.4" y="139.7">PCB Connector</text>
<text x="237.5" y="149.8">Oscillator output</text>
</g>
<g font-size=".9" fill="#006464">
<text x="109.6" y="45.7">VCC</text>
<text x="97.5" y="50.8">A</text>
<text x="109.9" y="50.8">VO</text>
<text x="109.9" y="48.3">EN</text>
<text x="97.5" y="55.9">C</text>
<text x="109.5" y="55.9">GND</text>
</g>
<g font-size=".7" fill="#006464">
<text x="62.5" y="115.7" transform="rotate(-90 62.5 115.7)">NULL</text>
<text x="65" y="114.4" transform="rotate(-90 65 114.4)">NULL</text>
</g>
</svg>
